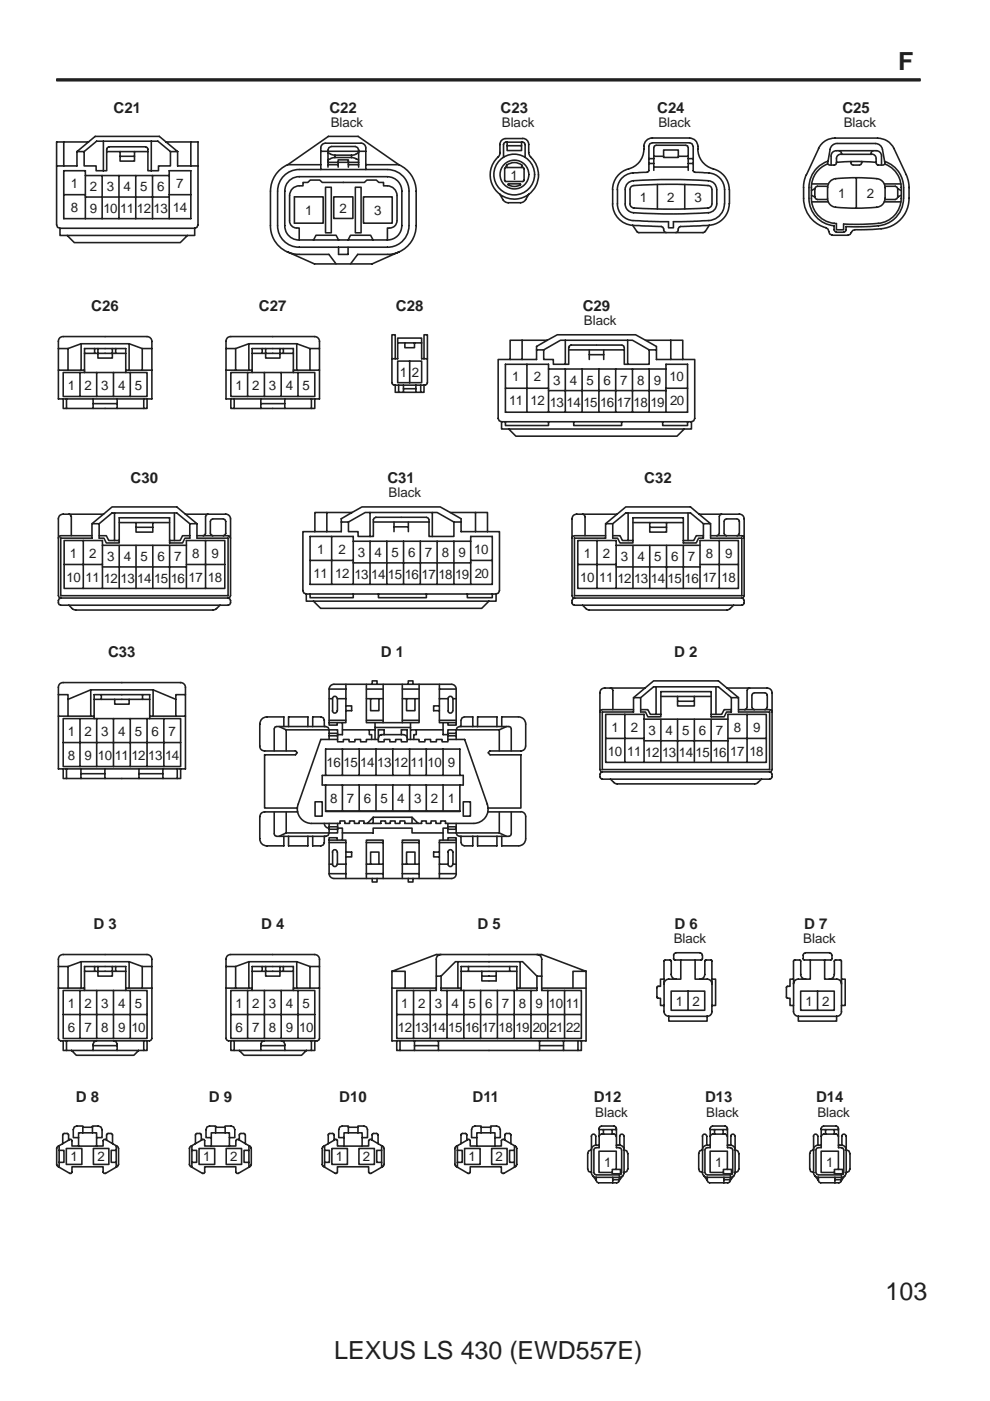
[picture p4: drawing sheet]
<svg xmlns="http://www.w3.org/2000/svg" width="210mm" height="297mm" viewBox="0 0 210 297" stroke-linecap="round" stroke-linejoin="round" font-family="sans-serif">
<g fill="#fff" stroke="#fff" stroke-width=".21">
<path d="M12 0v17.2z" fill-rule="evenodd"/>
<path d="M195.1 0v17.2z" fill-rule="evenodd"/>
<path d="M12 0h183.1z" fill-rule="evenodd"/>
</g>
<path d="M12 16.7h183.1v.5h-183.1z" fill-rule="evenodd" fill="#231f20" stroke="#231f20" stroke-width=".21"/>
<g fill="none" stroke="#231f20" stroke-width=".34">
<path d="M13.5 30.1v5.1M16.3 32.1h1.5v3.1h2.6v1h1.5M16.3 32.1v3.1h-4.3M17.8 32.1l2.7-2.2h13l2.6 2.2M18.1 37.2h17.8M18.8 30.1h-6.8v17.6l.2 .5 .5 .2v1.5h1.5l1.6 1.5h22.4l1.6-1.5h1.5v-1.5M18.8 30.1l1.4-1.2h13.6l3.9 3.2M18.8 30.1l-2.5 2M21.7 37.2v9.2M21.9 36.2h.7v-4.6l.2-.3 .3-.2h7.8l.3 .2 .2 .3v4.6h.7M21.9 29.9v6.3M22.6 32.1h8.8"/>
<path d="M25.2 37.2v9.2M25.5 32.1v2.1h3v-2.1M25.5 33.1h3M28.8 37.2v9.2M32.1 29.9v6.3M32.3 37.2v9.2M35.2 30.1h6.8v17.6l-.2 .5-.5 .2M37.7 32.1h-1.6v3.1h-2.5v1h-1.5M37.7 32.1v3.1h4.3M40.5 30.1v5.1M60.9 35l8.7-6.1h6.3l8.7 6.1M68 34.9h-7a6.2 6.2 0 0 0-3.7 5.6v7.3a6 6 0 0 0 3.6 5.6"/>
<path d="M68 32.1h9.6M69 39.7h1.2v9.7h-1.2zM69.5 35.4v-3.6l.2-.5 .5-.2h5.1l.5 .2 .2 .5v3.6M69.5 32.4l.9 .4 .6 .1M69.5 34.9h2.2M69.5 34.4h6.5M70.1 33.6l-.6 .3M71 33.4l-.9 .2M71 33.4h3.5M71.7 35.4v-1.5h2.2v1.5M73.9 34.9h2.1M74.5 33.4l1.5 .5"/>
<path d="M74.5 32.9h-3.5v.5M74.5 32.9v.5M75.3 39.7h1.3v9.7h-1.3zM76 32.4l-.7 .4-.8 .1M76.6 30.4h-7.6a1.02 1.02 0 0 0-1 1v4.5M76.6 30.3a1.04 1.04 0 0 1 1 1.1v4.5M77.6 34.9h7M84.6 34.9a6.2 6.2 0 0 1 3.6 5.6v7.3M106 32.3l-.2 .7a5.2 5.2 0 0 0 .2 8.2M107 35.8l.2-.3 3.8 .1 .1 2.6-.2 .3h-3.7l-.2-.3M107 35.8v2.4M107.2 29.4a1.24 1.24 0 0 0-1.2 1.2v1.8"/>
<path d="M107.2 30.1l-.3 .2-.2 .3 .1 2.7M107.3 29.4l3.5-.1a1.27 1.27 0 0 1 1.3 1.3v1.8M107.3 30.1h3.5M107.5 30.1v1.8h3.1v-1.8M107.5 30.9h3.1M107.6 35.5l-.3-.2a2.2 2.2 0 0 1 2.8-.6l.6 .3 .1 .3-.3 .2M107.8 39l-.1 .2a2.32 2.32 0 0 0 2.7-.1l-2.6-.1M110.8 30.1l.4 .2 .1 .3M111.3 30.6v2.7M112.1 32.3l.1 .5 .3 .5M112.5 33.3a5.2 5.2 0 0 1-.4 7.9M136.5 31.6a4.5 4.5 0 0 1-3.9 4.5 4.6 4.6 0 0 0-2.7 4.1"/>
<path d="M136.6 31v.6M137.5 36.2v.2l-.3 .1-1.9 .1a3.8 3.8 0 0 0-4.4 3.6M137.5 31l.3-.5 .5-.2h7.9l.5 .2 .3 .5v5.2M137.6 31v5.2M137.6 34.7h1M137.6 33.6h1M138.6 36.1v-4.8l.2-.4 .3-.1h6.3l.4 .1 .1 .4v4.8M138.6 33.1h2.1M138.6 35.4h7.3M139.4 39.1v5.2M140.7 31.8h3.1v1.6h-3.1zM143.8 33.1h2.1"/>
<path d="M145.2 39.1v5.2M145.9 34.7h1.1M145.9 33.6h1.1M146.2 29.3a1.75 1.75 0 0 1 1.8 1.7M146.2 29.3h-7.9a1.78 1.78 0 0 0-1.8 1.7M147 36.2l.3 .3 3 .2M148 31.6a4.5 4.5 0 0 0 3.7 4.3 4.6 4.6 0 0 1 2.9 4.3M148 31v.6M150.3 36.7a3.6 3.6 0 0 1 3.3 3.5M171 37a6.1 6.1 0 0 0-.6 2.8 8.5 8.5 0 0 0 1 5.7 6.5 6.5 0 0 0 3.7 2.8l.5 .3 .3 1 .6 .3h3.3l.4-.2a1.68 1.68 0 0 1 2.2-1h1.4a15.5 15.5 0 0 0 5.3-.8 6.4 6.4 0 0 0 3.6-5.8v-3.1l-.6-2M172.1 39h3.5M172.8 40v1.8"/>
<path d="M172.8 40l-.8 .4M173.6 31.5l-2.6 5.5M175.4 34.8a5.3 5.3 0 0 0-3.4 5 10 10 0 0 0 .3 3.9 5.4 5.4 0 0 0 5 3.7v1.3h1.6v-1.2l4 .1a15.4 15.4 0 0 0 5.2-.8 5.3 5.3 0 0 0 3-4.8v-2.2a5.4 5.4 0 0 0-3.5-5M175.5 39.8v2.2a2 2 0 0 0 2.3 2l3.8 .1 4.3-.2M175.5 39.5h-2.2l-.4 .2-.1 .3M175.5 34.2a5.9 5.9 0 0 0-4 5.6v2.2a5.8 5.8 0 0 0 5.3 5.9v.8l.5 .5h1.6l.4-.1 .1-1.1 3.8 .1a10.5 10.5 0 0 0 5.9-1.3 5.8 5.8 0 0 0 2.5-4.8M176 31.7a1.5 1.5 0 0 1 1.5-1.3h8.1a1.49 1.49 0 0 1 1.5 1.3l.6 3.1-.4 .2h-1.1l-.3-.1-.1-.4M176 31.7l-.5 3.1 .3 .2h1.1l.3-.1 .1-.4M176.2 33.1l.1-.6a1.12 1.12 0 0 1 1.1-.5h8.4a1.12 1.12 0 0 1 1.1 1.1v1.9M176.2 33.1v1.9M177.9 32l.3 .1 .2 .2M178.4 32.3l.1 .4"/>
<path d="M180.4 34.5l.1 .4 .4 .1h1.3l.4-.1 .1-.4M180.4 34.2v.3M181.6 37.7v6.5M182.7 34.2v.3M184.7 32.3v.4M185.2 32l-.3 .1-.2 .2M185.8 34.4l-4.2-.2-4.2 .2M185.8 33.6a.91 .91 0 0 0-1-.9h-6.5a.89 .89 0 0 0-1 .9l.1 .9M185.8 33.6v.9M185.9 37.9l-5-.2a15.8 15.8 0 0 0-4.6 .5 1.86 1.86 0 0 0-.8 1.6M185.9 37.9a1.91 1.91 0 0 1 1.8 1.9v2.2a1.93 1.93 0 0 1-1.8 1.9M186.1 29.3a3.8 3.8 0 0 1 3.4 2.2l2.6 5.5"/>
<path d="M186.1 29.3h-9.1a3.8 3.8 0 0 0-3.5 2.2M187.5 39h3.5M187.6 34.2a5.8 5.8 0 0 1 4 5.6M187.7 39.5h2.1l.4 .2 .1 .3M190.3 40v1.8M190.3 40l.8 .4M191.6 39.8v2.2M12.7 48.4h28.6M13.5 41.3h4.6M14.2 49.9h25.6M18.1 41.8h17.8M18.1 46.4v-10.2h-4.6v10.2h27v-10.2h-4.6v10.2"/>
<path d="M35.9 41.3h4.6M58.9 40.5v7.3a4.5 4.5 0 0 0 4.5 4.6h18.7a4.5 4.5 0 0 0 4.6-4.6v-7.3a4.6 4.6 0 0 0-4.5-4.6h-18.8a4.5 4.5 0 0 0-4.5 4.6M61.4 41.4v5.4a1.61 1.61 0 0 0 2 1.5v2.6M61.4 41.5a2.21 2.21 0 0 1 2.8-2.1v-.7h1.1l.5-.5h2l.5 .5h9l.5-.5h2l.5 .5h1v.7a2.28 2.28 0 0 1 2.9 2v5.4a1.64 1.64 0 0 1-2.1 1.5v2.6M62.4 41.7h6.1v5.6h-6.1zM63.4 50.9h18.7M63.4 53.9h6.3l1.6 2.1M66.5 50.9l.5-1h4.3l.5 1M70.8 41.7h4v4.6h-4zM71.8 52.4v1.5h2v-1.5M73.8 50.9l.5-1h4.3l.5 1M77.1 41.7h6.1v5.6h-6.1z"/>
<path d="M84.6 53.4l-.9 .3-1.3 .2h-6.6l-1.5 2.1M85.2 47.8a3 3 0 0 1-3.1 3.1M85.2 47.8v-7.3a3.1 3.1 0 0 0-3.1-3h-18.7a3 3 0 0 0-3 3v7.3a3 3 0 0 0 3.1 3.1M88.2 47.8a6.1 6.1 0 0 1-3.6 5.6l-5.7 2.6h-12.2l-5.8-2.6 1.3 .4 1.2 .1M112.1 41.2a5.2 5.2 0 0 1-6.1 0 2.34 2.34 0 0 0 1.4 1.7l3.1 .1 .6-.3 .4-.4M112.1 41.2l-.7 1.1M129.9 43.2a4.6 4.6 0 0 0 4.2 4.6M129.9 40.2v3M130.9 43.2a3.7 3.7 0 0 0 4.4 3.6l6.4 .2v1.3h1.1v-1.3l5.6-.1a5.6 5.6 0 0 0 4.3-1.4l.6-.9 .3-1.4M130.9 40.2v3M132.5 40.2a1.88 1.88 0 0 1 1.8-1.9l6.6-.2 8 .1a3.1 3.1 0 0 1 2.5 .7l.5 .9 .1 3.4M132.5 43.2a1.88 1.88 0 0 0 1.8 1.9 118.6 118.6 0 0 0 15.9 0"/>
<path d="M132.6 40.2v3M133.6 43.2l.2 .6a1.53 1.53 0 0 0 1.5 .3 127.1 127.1 0 0 0 14.8 0M133.6 43.2v-3l.2-.6a1.72 1.72 0 0 1 1.5-.3 100.1 100.1 0 0 1 15.2 .1l.4 .6 .1 3.2M134.1 47.8l6.1 .2a1.26 1.26 0 0 1 .7 1.1l.3 .2M134.1 47.8l.9 1.3M135 49.1l.4 .2h13.7M149.5 49.1l-.4 .2M150.4 47.8l-6.1 .2a1.22 1.22 0 0 0-.6 1.1l-.4 .2M150.4 47.8l-.9 1.3M150.9 43.2l-.2 .6-.6 .3M152 43.2a1.88 1.88 0 0 1-1.8 1.9M153.6 40.2v3"/>
<path d="M154.6 43.2a4.6 4.6 0 0 1-4.2 4.6M154.7 40.2v3M172 41.4l.8 .4M172.1 42.8h3.5M172.8 41.8l.1 .3 .4 .2h2.2M187.5 42.8h3.5M190.3 41.8l-.1 .3-.4 .2h-2.1M191.1 41.4l-.8 .4M12.4 73.9h2v4.6M12.4 78.5h5.5M13.4 79h17.8v5.1h-17.8zM17 79v5.1"/>
<path d="M17.2 72.9v5.6M17.2 72.9h10.2M17.2 72.9l-2.8 1M17.9 79v-5.1h8.8v5.1M17.9 74.9h8.8M20.1 73.9v1M20.5 79v5.1M20.8 73.9v2h3v-2M24.1 79v5.1M24.5 73.9v1M26.7 78.5h5.5M27.4 72.9v5.6"/>
<path d="M27.4 72.9l2.8 1M27.6 79v5.1M32.2 73.9h-2v4.6M47.9 73.9h2.1v4.6M47.9 78.5h5.6M48.9 79h17.8v5.1h-17.8zM52.5 79v5.1M52.8 72.9h10.1M52.8 72.9v5.6M52.8 72.9l-2.8 1M53.5 79v-5.1h8.7v5.1M53.5 74.9h8.7"/>
<path d="M55.6 73.9v1M56.1 79v5.1M56.3 73.9v2h3.1v-2M59.6 79v5.1M60.1 73.9v1M62.2 78.5h5.5M62.9 72.9v5.6M62.9 72.9l2.8 1M63.2 79v5.1M67.7 73.9h-2v4.6M83.1 76.1h.7M84.3 76.6h5.1v4.5h-5.1z"/>
<path d="M84.3 72.7h5.1M85.8 72.7v1h2.1v-1M86.9 76.6v4.5M89.9 76.1h.7M108.2 72.1h7.8l2.2-1.1h16.6l2.1 1.1h7.9v4.1h2.5v12.5l-.2 .5-.5 .2v1.6h-1.5l-1.6 1.5h-34.1l-1.5-1.5h-1.6v-1.6l-.5-.2-.2-.5v-12.5h2.6zM108.2 76.2h2.5M110.7 72.1v4.1h3.1v-2.7l2.2-1.4M111.7 77.2v10.2M113.8 74.2h1.5v2h2v1h2.6M115.3 74.2l3.5-2.1h15.3l3.5 2.1M116.3 78.2h24.9M119.9 77.2h.7v-3.5l.1-.4 .4-.1h10.8l.3 .1 .2 .4v3.5h.7"/>
<path d="M119.9 72.1v5.1M119.9 78.2v9.2M120.6 74.2h11.8M123.4 78.2v9.2M124.9 75.2h3.1M124.9 74.2v2M127 78.2v9.2M128 74.2v2M130.5 78.2v9.2M133.1 72.1v5.1M134.1 78.2v9.2M136.9 72.1l2.3 1.4v2.7h3v-4.1"/>
<path d="M137.6 78.2v9.2M139.2 74.2h-1.6v3h-4.5M142.2 76.2h2.6M13.4 84.6h18.8v-12.2a1.02 1.02 0 0 0-1-1h-17.8l-.5 .1-.4 .4-.1 .5v12.2h1v2h17.8v-2M14.1 84.6v2M19.7 85.6h5.1M19.7 84.6v2M24.8 84.6v2M30.5 84.6v2M48.9 84.6h18.8v-12.2a1.02 1.02 0 0 0-1-1h-17.8l-.5 .1-.4 .4-.1 .5v12.2h1v2h17.8v-2M49.7 84.6v2M55.3 85.6h5.1"/>
<path d="M55.3 84.6v2M60.4 84.6v2M66 84.6v2M83.8 81.7v1.5h6.1v-1.5l.6-.2 .1-.4v-10.1h-.7v5.1h-.5v-4.4h-5.1v4.4h-.5v-5.1h-.7v10.1l.1 .4 .4 .2h6.3M84.5 81.7v1.5M85.5 81.7v1.5M85.5 82.4h2.7M88.2 81.7v1.5M89.2 81.7v1.5M106.3 89.4h40.3M107.2 89.4v.8h9.1v-.8M107.2 82.3h9.1"/>
<path d="M107.9 91h37.2M116.3 82.8h24.9M116.3 87.4v-10.2h-9.1v10.2h38.6v-10.2h-4.6v10.2M121.6 89.4v.8h10.2v-.8M140.5 89.4v.8h5.3v-.8M141.2 82.3h4.6M12.9 114.1h6.6v-3.1h1.5v3.1h1l.5 1h2.8v-5.3h10.7v5.3h2.7l.5-1h1v-3.1h1.6v3.1h6.6v12.2h-35.5zM13.6 119.7h8.1M14.6 109l.4 .2 .1 .3v4.1M17.7 114.6v10.2M19.5 113.6h-6.6l-.4 .1-.1 .4M21 113.6h1.5l.6 1h2.2"/>
<path d="M21 111l2.8-2.2h13.7l2.7 2.2M21.7 115.6h17.8M21.9 109h-8.5l-.5 .1-.4 .4-.1 .5v16.3l.1 .3 .4 .2M21.9 109l1.9-1.5h13.7l1.8 1.5M21.9 109l-2.4 2M24.3 108.8v5.8M25.3 115.6v9.2M25.3 110.8h10.7M28.8 110.8v2h3.6v-2M28.8 111.8h3.6M28.8 115.6v9.2M32.4 115.6v9.2"/>
<path d="M36 115.6v9.2M37 108.8v5.8M39.3 109h8.6M39.3 109l2.5 2M39.5 119.7h8.2M40.2 113.6h-1.5l-.5 1h-2.2M41.8 113.6h6.6l.3 .1 .2 .4M43.6 114.6v10.2M44.1 109l-.4 .2-.1 .3v3.6l-.2 .3-.3 .2M45.1 113.6l-.3-.2-.2-.3v-2.6l.2-.3 .3-.2h2.2l.4 .2 .2 .3v2.6l-.2 .3-.4 .2M47.8 109h.1a1.02 1.02 0 0 1 1 1v16.3l-.2 .3-.3 .2M65.7 118.8h9.2"/>
<path d="M66.8 108.7h7.8l2.1-1.2h16.6l2.2 1.2h7.9v4h2.5v12.5l-.2 .5-.5 .2v1.6h-1.5l-1.6 1.5h-34.1l-1.5-1.5h-1.6v-1.6l-.5-.2-.2-.5v-12.5h2.6zM66.8 112.7h2.5M69.3 108.7v4h3.1v-2.7l2.2-1.3M70.3 113.7v10.2M72.4 110.7h1.5v2h2v1h2.6M73.9 110.7l3.5-2h15.3l3.5 2M74.9 114.8h24.9M74.9 119.3h24.9M78.5 113.7h.7v-3.5l.1-.3 .4-.2h10.7l.4 .2 .2 .3v3.5h.7M78.5 108.7v5M78.5 114.8v9.1M79.2 110.7h11.8"/>
<path d="M82 114.8v9.1M83.5 111.7h3.1M83.5 110.7v2M85.6 114.8v9.1M86.6 110.7v2M89.1 114.8v9.1M91.7 108.7v5M92.7 114.8v9.1M95.5 108.7l2.3 1.3v2.7h3v-4M96.2 114.8v9.1M97.8 110.7h-1.6v3h-4.5M99.8 118.8h4.6"/>
<path d="M100.8 112.7h2.6M121.8 114.1h6.6v-3.1h1.5v3.1h1l.6 1h2.7v-5.3h10.7v5.3h2.7l.5-1h1v-3.1h1.6v3.1h6.6v12.2h-35.5zM122.5 119.7h8.1M123.5 109l.4 .2 .1 .3v4.1M126.6 114.6v10.2M128.4 113.6h-6.6l-.4 .1-.1 .4M129.9 113.6h1.6l.5 1h2.2M129.9 111l2.8-2.2h13.7l2.7 2.2M130.6 115.6h17.8M130.8 109h-8.5l-.5 .1-.4 .4-.1 .5v16.3l.1 .3 .4 .2M130.8 109l1.9-1.5h13.7l1.8 1.5M130.8 109l-2.4 2"/>
<path d="M133.2 108.8v5.8M134.2 110.8h10.7M134.2 115.6v9.2M137.8 110.8v2h3.5v-2M137.8 111.8h3.5M137.8 115.6v9.2M141.3 115.6v9.2M144.9 115.6v9.2M145.9 108.8v5.8M148.2 109h8.6M148.2 109l2.5 2M148.4 119.7h8.2"/>
<path d="M149.1 113.6h-1.5l-.5 1h-2.2M150.7 113.6h6.6l.3 .1 .2 .4M152.5 114.6v10.2M153 109l-.4 .2-.1 .3v3.6l-.2 .3-.3 .2M154 113.6l-.3-.2-.2-.3v-2.6l.2-.3 .3-.2h2.3l.3 .2 .2 .3v2.6l-.2 .3-.3 .2M156.7 109h.1a1.02 1.02 0 0 1 1 1v16.3l-.2 .3-.3 .2M12.9 126.8a.89 .89 0 0 0-.4 1.4l.4 .1h35.5l.3-.1a.87 .87 0 0 0-.3-1.4M12.9 126.8h35.5M14.6 128.3l.7 .7 .7 .3h29.2l.7-.3 .7-.7M21.7 124.8v-10.2h-8.1v10.2h34.1v-10.2h-8.2v10.2M21.7 120.2h17.8M64.9 125.9h40.3"/>
<path d="M65.7 125.9v.8h9.2v-.8M66.5 127.5h37.2M74.9 123.9v-10.2h-9.2v10.2h38.7v-10.2h-4.6v10.2M80.2 125.9v.8h10.2v-.8M99.1 125.9v.8h5.3v-.8M121.8 126.8a.87 .87 0 0 0-.4 1.4l.4 .1h35.5l.3-.1a.87 .87 0 0 0-.3-1.4M121.8 126.8h35.5M123.5 128.3l.7 .7 .7 .3h29.2l.7-.3 .7-.7M130.6 124.8v-10.2h-8.1v10.2h34.1v-10.2h-8.2v10.2M130.6 120.2h17.8M12.4 147.3h2v4.5M12.4 151.8h7.6"/>
<path d="M13.4 152.4h24.9v10.1h-24.9zM13.4 157.4h24.9M17 152.4v10.1M19.2 146.3v5.5M19.2 146.3l-4.8 2M19.2 146.3h13.3M20 152.4v-5.1h11.7v5.1M20 148.3h11.7M20.5 152.4v10.1M21.5 147.3v1M24.1 152.4v10.1M24.3 148.3v1h3.1v-1"/>
<path d="M27.6 152.4v10.1M30.2 147.3v1M31.2 152.4v10.1M31.7 151.8h7.6M32.5 146.3v5.5M32.5 146.3l4.8 2M34.7 152.4v10.1M38.3 144.7a1.02 1.02 0 0 1 1 1v17.3h-25.9M38.3 144.7h-24.9l-.5 .1-.4 .4-.1 .5v17.3h1v2.1h24.9v-2.1M39.3 147.3h-2v4.5M55.1 153.5v4.9l.3 .5 .7 .3M55.1 153.5a1.5 1.5 0 0 1 1.5-1.5h3.6v2"/>
<path d="M56.1 159.2h6.6M59.2 154l1.5 .7h9.1M60.7 154.7v4.5M61.2 154v-2h4.1v2M62.6 159.2l.4 .4-.4 .4h-6.5v11.3h6.9M66.3 154v-2h1.7l.6 .2 .2 .5v1.3M69.8 154.7l-.2-.5-.5-.2h-10.5l-.3 .2-.2 .3v4.7M69.8 153.2v.5h1.7v-.5M69.8 154.7h1.8v1.1M69.8 154.7v2.1M69.8 156h1.8M69.8 155.5h1.8"/>
<path d="M69.8 153.2h1.7M69.8 148.1h.7M69.8 152.7h3.5M70.5 148.1a.51 .51 0 0 1 .5-.5 .51 .51 0 0 1 .5 .5h1.8M70.5 148.1v2.6a.51 .51 0 0 0 .5 .5 .51 .51 0 0 0 .5-.5M71.5 153.2h1.1v2.6h-1M71.5 148.1v2.6M71.6 155.8v1M72.6 158.8v5.6M72.6 154.7h6.9M73.3 145.1v8.1h-.7M73.3 149.7h1.3v1h-1.3"/>
<path d="M73.3 146.1h-3.5v7.1M76.2 158.8v5.6M77.7 145.1v8.1h3.5v-8.1M77.7 146.1h3.5M77.7 148.1h3.5M77.7 152.7h3.5M78.3 154.7v1.1h.5v1M78.6 148.1v2.6h1.7v-2.6M78.9 145.1v-.7h1v.7M79.5 156.8v-2.6h7.5v2.6M79.5 153.2v1M79.7 158.8v5.6"/>
<path d="M80.9 155.8h-.2M80.9 155.8h4.7l.5 .2 .2 .5M80.9 155.8l-.5 .2-.2 .5M81.2 153.2h4.1M81.4 155.8v-1.1h-1.2v2.1M83.3 158.8v5.6M85.1 155.8v-1.1h1.2v2.1M85.3 145.1v8.1h3.6v-8.1M85.3 146.1h3.6M85.3 148.1h3.6M85.3 152.7h3.6M86.2 148.1v2.6h1.8v-2.6"/>
<path d="M86.6 145.1v-.7h1v.7M86.8 158.8v5.6M87 154.7h6.9M87 153.2v1M88.3 154.7v1.1h-.6v1M90.4 158.8v5.6M93.2 148.1h1.8a.51 .51 0 0 1 .5-.5 .51 .51 0 0 1 .5 .5h.7M93.2 145.1v8.1h.7M93.2 149.7h-1.3v1h1.3M93.2 146.1h3.5M93.2 152.7h3.5M93.9 158.8v5.6"/>
<path d="M95 155.8v1M95 156h1.7M95 155.5h1.7M95 153.2v.5h1.7v-.5M95 153.2h-1.1v2.6h1.1M95 150.7a.51 .51 0 0 0 .5 .5 .51 .51 0 0 0 .5-.5M95 153.2h1.7M95 148.1v2.6M95.7 145.1h-24.9a1.04 1.04 0 0 0-1 1M95.7 145.1a.99 .99 0 0 1 1 1M96 148.1v2.6M96.7 154.7l.2-.5 .5-.2h10.5l.4 .2 .1 .3v4.7"/>
<path d="M96.7 154.7h-1.7v1.1M96.7 146.1v7.1M96.7 154.7v2.1M97.7 154v-1.3l.3-.5 .4-.2h1.8v2M101.3 154v-2h4.1v2M103.9 159.2l-.4 .4 .4 .4h6.5v11.3h-6.9M103.9 159.2h6.5M105.9 154.7v4.5M106.4 154v-2h3.5a1.52 1.52 0 0 1 1.6 1.5v4.7M107.4 154l-1.5 .7h-9.2M111.4 158.2a.97 .97 0 0 1-1 1M127.7 151h6.6v-3.1h1.5v3.1h1.1l.5 1h2.7v-5.4h10.7v5.4h2.7l.5-1h1.1v-3.1h1.5v3.1h6.6v12.2h-35.5z"/>
<path d="M128.4 156.6h8.2M129.4 145.9l.4 .1 .1 .4v4.1M132.5 151.5v10.1M134.3 150.5h-6.6l-.3 .1-.2 .4M135.8 150.5h1.6l.5 1h2.2M135.8 147.9l2.8-2.3h13.7l2.8 2.3M136.6 157.1h17.7M136.6 152.5h17.7M136.8 145.9h-8.6l-.5 .1-.4 .4-.1 .5v16.3l.2 .3 .3 .2M136.8 145.9l1.8-1.5h13.7l4.3 3.5M136.8 145.9l-2.5 2M139.1 145.6v5.9"/>
<path d="M140.1 152.5v9.1M140.1 147.7h10.7M143.7 147.7v2h3.5v-2M143.7 148.7h3.5M143.7 152.5v9.1M147.2 152.5v9.1M150.8 152.5v9.1M151.8 145.6v5.9M154.1 145.9h8.6a1.02 1.02 0 0 1 1 1v16.3l-.2 .3-.3 .2M154.3 156.6h8.2M155.1 150.5h-1.6l-.5 1h-2.2M156.6 150.5h6.6l.3 .1 .2 .4"/>
<path d="M158.4 151.5v10.1M158.9 145.9l-.3 .1-.2 .4v3.5l-.1 .4-.4 .2M159.9 150.5l-.3-.2-.2-.4v-2.5l.2-.4 .3-.1h2.3l.3 .1 .2 .4v2.5l-.2 .4-.3 .2M14.1 163v2.1M17.2 163v2.1M17.2 164h5M22.2 163v2.1M29.5 163v2.1M29.5 164h5M34.5 163v2.1M37.6 163v2.1M55.1 173.1v4.7a1.5 1.5 0 0 0 1.5 1.5h3.6v-2"/>
<path d="M58.1 172.1v4.7l.2 .4 .3 .1h10.5l.5-.2 .2-.5M60.7 172.1v4.5M61.2 177.3v2h4.1v-2M63 171.3l.1 .8M63.1 172.1h-7l-.7 .3-.3 .7M63.2 170.5l-.2 .8M63.2 170.5l4.8-13.7h3.6v.5h1.2v-.5h1.2v.5h1.2v-.5h1.3v.5h1.2v-.5h2.5v.5h1.2v-.5h1.3v.5h1.2v-.5h1.2v.5h1.2v-.5h2.6v.5h1.2v-.5h1.2v.5h1.2v-.5h1.2v.5h1.3v-.5h3.5l4.8 13.7 .2 .8M66.3 177.3v2h1.7l.6-.2 .2-.5v-1.3M66.8 170h1.5v3h-1.5zM68.3 164.4h29.9v2h-29.9zM68.8 174.6a1.04 1.04 0 0 0 1 1M69 164.4v-5.6h28.5v5.6"/>
<path d="M69 166.4v5.6h28.5v-5.6M69.8 178.1v-.5h1.7v.5M69.8 176.6h-9.1l-1.5 .7M69.8 174.6v2M69.8 178.1v7.1M69.8 175.3h1.8M69.8 175.8h1.8M69.8 178.1h1.7M69.8 178.6h3.5M71.6 175.6h1v1M71.6 175.8v.8h-1.8M71.6 174.6v1.2"/>
<path d="M72.6 176.6v1.5h-1.1M72.6 176.6h6.5v-1h8.3v1h6.5M72.6 178.1h.7v8.2M72.6 166.4v5.6M76.2 166.4v5.6M77.7 178.6h3.5M77.9 174.6l1.2-1.3h8.3l1.3 1.3M79.1 173.3v1.3M79.7 166.4v5.6M83.3 166.4v5.6M85.3 178.6h3.6M86.8 166.4v5.6"/>
<path d="M87.4 173.3v1.3M90.4 166.4v5.6M93.2 178.6h3.5M93.9 176.6v1.5h1.1M93.9 178.1h-.7v8.2M93.9 166.4v5.6M95 175.8v.8h1.7M95 175.6h-1.1v1M95 174.6v1.2M95 175.3h1.7M95 175.8h1.7M95 178.1v-.5h1.7v.5"/>
<path d="M95 178.1h1.7M96.7 176.6h9.2l1.5 .7M96.7 174.6v2M96.7 178.1v7.1M97.7 177.3v1.3l.3 .5 .4 .2h1.8v-2M98.2 170h1.5v3h-1.5zM101.3 177.3v2h4.1v-2M103.4 172.1a3.1 3.1 0 0 1-2.9 2.5h-6v-.5h-1.1v.5h-1v-.5h-1v.5h-1v-.5h-1v.5h-3.6v-.5h-1v.5h-1v-.5h-1v.5h-1.1v-.5h-1v.5h-3.5v-.5h-1v.5h-1.1v-.5h-1v.5h-1v-.5h-1v.5h-6a3 3 0 0 1-3-2.5M103.5 171.3l-.1 .8h7M105.9 172.1v4.5M108.4 172.1v4.7l-.1 .4-.4 .1h-10.5l-.5-.2-.2-.5M110.4 172.1a1.02 1.02 0 0 1 1.1 1v4.7a1.52 1.52 0 0 1-1.6 1.5h-3.5v-2"/>
<path d="M127.7 163.7a.87 .87 0 0 0-.3 1.3l.3 .2h35.5a.87 .87 0 0 0 .3-1.4l-.3-.1M127.7 163.7h35.5M129.4 165.2l1.1 .9 .4 .1h29.1l.4-.1 1.1-.9M136.6 161.6v-10.1h-8.2v10.1h34.1v-10.1h-8.2v10.1M69.8 185.2a1.04 1.04 0 0 0 1 1.1h24.9l.7-.3 .3-.8M69.8 185.2h3.5M69.8 183.2h.7M70.5 183.2a.51 .51 0 0 0 .5 .5 .51 .51 0 0 0 .5-.5h1.8M71.5 180.7a.51 .51 0 0 0-.5-.5 .51 .51 0 0 0-.5 .5v2.5M71.5 180.7v2.5M73.3 180.7h1.3v1h-1.3M77.7 186.3v-8.2h3.5v8.2"/>
<path d="M77.7 185.2h3.5M77.7 183.2h3.5M78.6 183.2v-2.5h1.7v2.5M78.9 186.3v.7h1v-.7M85.3 186.3v-8.2h3.6v8.2M85.3 185.2h3.6M85.3 183.2h3.6M86.2 183.2v-2.5h1.8v2.5M86.6 186.3v.7h1v-.7M93.2 183.2h1.8a.51 .51 0 0 0 .5 .5 .51 .51 0 0 0 .5-.5h.7M93.2 180.7h-1.3v1h1.3M93.2 185.2h3.5"/>
<path d="M95 180.7a.51 .51 0 0 1 .5-.5 .51 .51 0 0 1 .5 .5M95 180.7v2.5M96 180.7v2.5M12.4 204.9h2v4.6M12.4 209.5h5.5M12.7 202.7l.7-.3h17.8a1.02 1.02 0 0 1 1 1v16.8l-.2 .3-.3 .2h-18.8l-.4-.2-.1-.3v-16.8zM13.4 210h17.8v10.2h-17.8zM13.4 215.1h17.8M17 210v10.2M17.2 203.9v5.6M17.2 203.9h10.2M17.2 203.9l-2.8 1"/>
<path d="M17.9 210v-5.1h8.8v5.1M17.9 205.9h8.8M20.1 204.9v1M20.5 210v10.2M20.8 204.9v2.1h3v-2.1M24.1 210v10.2M24.5 204.9v1M26.7 209.5h5.5M27.4 203.9v5.6M27.4 203.9l2.8 1M27.6 210v10.2M32.2 204.9h-2v4.6"/>
<path d="M47.9 204.9h2.1v4.6M47.9 209.5h5.6M48.2 202.7l.7-.3h17.8a1.02 1.02 0 0 1 1 1v16.8l-.1 .3-.4 .2h-18.8l-.3-.2-.2-.3v-16.8zM48.9 210h17.8v10.2h-17.8zM48.9 215.1h17.8M52.5 210v10.2M52.8 203.9v5.6M52.8 203.9h10.1M52.8 203.9l-2.8 1M53.5 210v-5.1h8.7v5.1M53.5 205.9h8.7M55.6 204.9v1"/>
<path d="M56.1 210v10.2M56.3 204.9v2.1h3.1v-2.1M59.6 210v10.2M60.1 204.9v1M62.2 209.5h5.5M62.9 203.9v5.6M62.9 203.9l2.8 1M63.2 210v10.2M67.7 204.9h-2v4.6M83.1 205.9h2.8v3.6M83.1 205.9l9.4-3.5h22.4l9.4 3.5M83.1 205.9v14.8h41.2v-14.8"/>
<path d="M83.1 209.5h9.4M84.1 210h8.4v-3h1v3h20.3v-3h1.1v3h8.4v10.2h-39.2zM84.1 215.1h39.2M87.7 210v10.2M91.2 210v10.2M93.5 202.4a1.02 1.02 0 0 0-1 1v3.6M93.5 207l3.1-3.1h14.2l3 3.1M93.5 209.5h4.3M94.8 210v10.2M97.1 203.9v5.6M97.8 210v-5.1h11.8v5.1M97.8 205.9h11.8"/>
<path d="M98.3 210v10.2M99.3 204.9v1M101.9 210v10.2M102.2 205.9v2.1h3v-2.1M102.2 207h3M105.5 210v10.2M108.1 204.9v1M109 210v10.2M109.6 209.5h4.2M110.3 203.9v5.6M112.6 210v10.2M113.8 202.4l.5 .1 .5 .6 .1 3.9"/>
<path d="M114.9 209.5h9.4M116.1 210v10.2M119.7 210v10.2M124.3 205.9h-2.8v3.6M140.8 207.6v5.6M141.8 207.6l-.4 .1a1.02 1.02 0 0 0-.6 .9M141.8 207.6h1.5M141.8 215.5h8.2M142.3 210.1h7.1v4.1h-7.1zM142.8 202.5l.2-.3 .3-.2h5.1l.4 .2 .1 .3M142.8 203.3l.3 .2h1.2v4.1h-1M142.8 202.5v.8"/>
<path d="M144.4 203.5h3M145.9 210.1v4.1M148.9 203.3l-.2 .2h-1.3v4.1h2.6a.97 .97 0 0 1 .9 1M148.9 202.5v.8M149.4 206.6l-.3 .7-.7 .3M149.4 206.6l.1-3h1.4v4h.8v5.6h-.8l.1 1.3a1.02 1.02 0 0 1-1.1 1v1h-8.1v-1a1.04 1.04 0 0 1-1-1v-1.3h-.8v-1.5l-.7-.1v-2.2v-.2l.7-.1v-1.5h.8l.1-4h1.3l.1 3a1 1 0 0 0 1 1M151 207.6v5.6M168.3 207.6v5.6M169.3 207.6l-.4 .1a1.02 1.02 0 0 0-.7 .9M169.3 207.6h1.5M169.3 215.5h8.1M169.8 210.1h7.1v4.1h-7.1z"/>
<path d="M170.3 202.5l.1-.3 .4-.2h5.1l.3 .2 .2 .3M170.3 203.3l.2 .2h1.3v4.1h-1M170.3 202.5v.8M171.8 203.5h3.1M173.3 210.1v4.1M176.4 203.3l-.3 .2h-1.3v4.1h2.6a.97 .97 0 0 1 1 1M176.4 202.5v.8M176.9 206.6l-.3 .7-.7 .3M176.9 206.6l.1-3h1.4v4h.8v5.6h-.8v1.3a1.02 1.02 0 0 1-1 1v1h-8.1v-1a1.04 1.04 0 0 1-1.1-1v-1.3h-.7v-1.5l-.7-.1-.1-2.2 .1-.2 .7-.1v-1.5h.7l.1-4h1.4l.1 3a1 1 0 0 0 1 1M178.4 207.6v5.6M13.4 220.7v2h1.8M14.1 220.7v2"/>
<path d="M15.2 222.7l1 1h12.2l1-1M15.2 222.7h14.2M17.6 239v1.2M19.6 239v1.2M19.7 221.7h5.1M20.5 220.7l-.5 .2-.3 .5v1.3M24.1 220.7l.5 .2 .2 .5v1.3M30.5 220.7v2M31.2 220.7v2h-1.8M45.7 239v1.2M47.7 239v1.2M48.9 220.7v2h1.8"/>
<path d="M49.7 220.7v2M50.7 222.7l1 1h12.2l1.1-1M50.7 222.7h14.3M55.3 221.7h5.1M56 220.7l-.5 .2-.2 .5v1.3M59.7 220.7l.5 .2 .2 .5v1.3M66 220.7v2M66.7 220.7v2h-1.7M73.9 239v1.2M75.9 239v1.2M84.1 220.7v2h39.2v-2M84.8 220.7v2"/>
<path d="M87.9 221.7h5.1M87.9 220.7v2M93 220.7v2M102 239v1.2M104 239v1.2M114.4 221.7h5.1M114.4 220.7v2M119.5 220.7v2M122.5 220.7v2M127 239.2l.2-.3 .3-.2h2.7l.3 .2 .2 .3M127 239.2v4.1l-.9 .2-.2 .3M127 239.5h3.7"/>
<path d="M127.9 239.5v1M129.8 239.5v1M130.7 239.2v4.1l1 .2 .1 .3M150.6 239.2l.1-.3 .4-.2h2.6l.4 .2 .1 .3M150.6 239.2v4.1h-.7l-.3 .2-.2 .3M150.6 239.5h3.6M151.5 239.5v1M153.3 239.5v1M154.2 239.2v4.1l1 .2 .1 .3 .1 4.8-.2 .4-.4 .1h-4.8l-.4-.1-.2-.4M174.1 239.5h3.7M174.6 238.7l-.3 .2-.2 .3v4.1h-.6M174.6 238.7h2.7"/>
<path d="M175 239.5v1M176.9 239.5v1M177.3 238.7l.3 .2 .2 .3v4.1h.6M12 243.5l.3-.4 1-.6v-1.9l.3-.3 .9 .1v1.3l.6-.1 .2 .2v1.2h1.4v-1.8h-1.2v-1.7l.2-.6 .6-.2h1.3v.3h2v-.3h1.2l.6 .2 .2 .6v1.7h-1.1v1.8h1.4v-1.2l.1-.2 .6 .1 .1-1.3 .9-.1 .3 .3v1.9l1 .6 .2 .4v3.6l-2.8 1.7M12 246.9l.3 .4 2.5 1.5M12 243.5v3.4M12.5 243.9h1.1v2.5h-1.1M12.5 242.9v4.6M14.1 243.5h3.3v3.4h-3.3zM14.6 241.7l-1.3 .8M14.8 248.8h.3l.2-.3v-1.1h6.6v1.1l.1 .3h.3M16.7 241.2v-1h3.8v1"/>
<path d="M16.7 243h3.8M19.8 243.5h3.3v3.4h-3.3zM22.6 241.7l1.3 .8M24.6 243.9h-1v2.5h1M24.6 242.9v4.6M40.1 246.9l.3 .4 2.6 1.5M40.2 243.5v3.4M40.7 243.9h1v2.5h-1M40.7 242.9v4.6M42.2 243.5h3.3v3.4h-3.3zM42.7 241.7l-1.3 .8M43 248.8h.3l.1-.3v-1.1h6.6v1.1l.2 .3h.3"/>
<path d="M44.8 241.2v-1h3.8v1M44.8 243h3.8M48 243.5h3.2v3.4h-3.2zM50.8 241.7l1.2 .8M51.1 240.3l-.4 .3v1.1l-.5-.1-.2 .2v1.2h-1.4v-1.8h1.2v-1.7l-.2-.6-.6-.2h-1.3v.3h-2v-.3h-1.3l-.5 .2-.2 .6v1.7h1.1v1.8h-1.4l-.1-1.4-.6 .1-.1-1.3-.9-.1-.3 .3v1.9l-1 .6-.3 .4M51.1 240.3l.8 .1 .1 2.1 1.2 .7 .1 3.7-.3 .4-2.5 1.5M52.8 243.9h-1.1v2.5h1.1M52.8 242.9v4.6M68.8 243.9h1v2.5h-1M68.8 242.9v4.6M70.4 243.5h3.3v3.4h-3.3zM70.9 241.7l-1.3 .8"/>
<path d="M71.1 248.8h.3l.1-.3v-1.1h6.7v1.1l.1 .3h.3M72.9 241.2v-1h3.9v1M73 243h3.8M76.1 243.5h3.3v3.4h-3.3zM78.9 241.7l1.3 .8M79.2 240.3l-.2 .1-.1 .2v1.1l-.6-.1-.1 .2v1.2h-1.4v-1.8h1.1v-1.7l-.2-.6-.6-.2h-1.2v.3h-2v-.3h-1.3l-.6 .2-.2 .6v1.7h1.1v1.8h-1.4v-1.2l-.1-.2-.6 .1v-1.3h-1.1l-.1 2.1-1 .6-.3 .4v3.4l.3 .4 2.5 1.5M79.2 240.3l.9 .1 .1 2.1 1.2 .7v3.7l-.2 .4-2.6 1.5M80.9 243.9h-1v2.5h1M80.9 242.9v4.6M96.4 246.9l.3 .4 2.6 1.5M96.5 243.5v3.4M97 243.9h1v2.5h-1"/>
<path d="M97 242.9v4.6M98.5 243.5h3.3v3.4h-3.3zM99 241.7l-1.3 .8M99.3 248.8h.3l.1-.3v-1.1h6.6v1.1l.2 .3h.3M101.1 241.2v-1h3.8v1M101.1 243h3.8M104.2 243.5h3.3v3.4h-3.3zM107.1 241.7l1.2 .8M107.3 240.3l-.3 .3v1.1l-.5-.1-.2 .2v1.2h-1.4v-1.8h1.2v-1.7l-.3-.6-.5-.2h-1.3v.3h-2v-.3h-1.3l-.5 .2-.2 .6v1.7h1.1v1.8h-1.4v-1.2l-.1-.2-.6 .1-.1-1.3-.9-.1-.3 .3v1.9l-1 .6-.3 .4M107.4 240.3l.8 .1 .1 2.1 1.2 .7 .1 3.7-.3 .4-2.5 1.5M109 243.9h-1v2.5h1M109.1 242.9v4.6"/>
<path d="M125.4 243.8l-.6 .2-.2 .6v3.2l.2 .6 .6 .2M125.4 243.8h.1M125.4 248.6l.3 .7M125.7 249.3l.7 .3M125.7 249.3l.7 1M125.9 248.6l.2 .4 .3 .1h4.9l.4-.1 .1-.4M125.9 243.8v4.8M126.3 242.8l-.7 .4-.2 .6M126.3 242.8h.7M126.3 242.8v-1.9a.46 .46 0 0 0-.4-.4 .46 .46 0 0 0-.5 .4v7.7M126.4 250.3l.2 .3 .3 .2h3.9M126.4 249.6h4.9"/>
<path d="M126.4 249.6v.7M127 241l.2-.4 .3-.2 2.7 .1 .3 .1 .2 .4M129.8 247.9h1.8v1h-1.8zM129.9 249.6v1.2M129.9 250.1h1.4M130.7 247.9v-3.8h-3.7v4.5h2.8M130.7 242.8h.7M131.3 250.3l-.2 .3-.3 .2M131.3 249.6v.7M131.4 242.8l.6 .3 .3 .7 .6 .2 .2 .6M131.4 242.8v-1.9a.46 .46 0 0 1 .5-.4 .46 .46 0 0 1 .4 .4v7.7M131.8 243.8v4.8"/>
<path d="M132 249.3l-.7 .3M132 249.3l-.7 1M132.3 248.6l-.3 .7M133.1 247.8l-.2 .6-.6 .2M133.1 244.6v3.2M148.9 248.6l.3 .7M149.2 249.3l.7 .3M149.3 249.3l.7 1M149.5 243.8v4.8M149.8 242.8l-.7 .4-.1 .6-.7 .2-.2 .6v3.2l.2 .6 .7 .2M149.8 242.8h.8M149.9 242.8l-.1-1.9a.46 .46 0 0 0-.4-.4 .46 .46 0 0 0-.5 .4l.1 7.7"/>
<path d="M149.9 250.3l.2 .3 .4 .2h3.8M150 249.6h4.8M150 249.6v.7M150.6 241l.1-.4 .4-.2 2.6 .1 .4 .1 .1 .4M153.4 247.9h1.7v1h-1.7zM153.5 249.6v1.2M153.5 250.1h1.3M154.2 247.9v-3.8h-3.6v4.5h2.8M154.2 242.8h.7M154.8 250.3l-.1 .3-.4 .2M154.8 249.6v.7M154.9 242.8l.7 .3 .3 .7 .5 .2 .3 .6v3.2l-.3 .6-.5 .2"/>
<path d="M155 242.8l-.1-1.9a.46 .46 0 0 1 .5-.4 .46 .46 0 0 1 .4 .4l.1 7.7M155.6 249.3l-.8 .3M155.6 249.3l-.8 1M155.8 248.6l-.2 .7M172.5 248.6l.3 .7M172.8 249.3l.7 .3M172.8 249.3l.7 1v-.7h4.9v.7l.7-1M173 248.6l.2 .4 .3 .1M173 243.8v4.8M173.4 240.9a.46 .46 0 0 0-.5-.4 .46 .46 0 0 0-.4 .4v7.7M173.4 240.9v1.9M173.5 250.3l.2 .3 .3 .2h3.9"/>
<path d="M173.5 243.3l-.3 .2-.2 .3M173.5 249.1h4.9M174.1 242.8a1.32 1.32 0 0 0-1.5 .6l-.1 .4-.6 .2-.2 .6v3.2l.2 .6 .6 .2M174.6 240.4l-.5 .6M174.6 240.5h2.7M176.9 247.9h1.8v1h-1.8zM177 250.1h1.4M177 249.6v1.2M177.3 240.4l.3 .2 .2 .4M177.8 247.9v-3.8h-3.7v4.5h2.8M177.8 242.8a1.32 1.32 0 0 1 1.5 .5l.1 .5M178.4 250.3l-.2 .3-.3 .2"/>
<path d="M178.4 243.3l.4 .2 .1 .3v4.8l-.1 .4-.4 .1M178.5 240.9a.46 .46 0 0 1 .4-.4 .46 .46 0 0 1 .5 .4M178.5 240.9v1.9M179.1 249.3l-.7 .3M179.4 248.6l-.3 .7M179.4 240.9v7.7l.6-.2 .2-.6v-3.2l-.2-.6-.6-.2"/>
<circle cx="109" cy="37" r="4.3"/>
<circle cx="109.1" cy="37" r="3"/>
</g>
<g font-size="5.3" fill="#231f20">
<text x="190.4" y="14.9">F</text>
<text x="187.8" y="275.7">103</text>
<text x="70.9" y="288.2">LEXUS LS 430 (EWD557E)</text>
</g>
<g font-size="3.2" fill="#231f20">
<text x="24.1" y="23.9">C21</text>
<text x="69.9" y="23.9">C22</text>
<text x="106.1" y="23.9">C23</text>
<text x="139.3" y="23.9">C24</text>
<text x="178.6" y="23.9">C25</text>
<text x="19.3" y="66">C26</text>
<text x="54.9" y="66">C27</text>
<text x="83.9" y="66">C28</text>
<text x="123.5" y="66">C29</text>
<text x="27.7" y="102.5">C30</text>
<text x="82.1" y="102.5">C31</text>
<text x="136.6" y="102.5">C32</text>
<text x="22.9" y="139.3">C33</text>
<text x="80.8" y="139.3">D 1</text>
<text x="143" y="139.3">D 2</text>
<text x="19.8" y="197">D 3</text>
<text x="55.4" y="197">D 4</text>
<text x="101.2" y="197">D 5</text>
<text x="143" y="197">D 6</text>
<text x="170.5" y="197">D 7</text>
<text x="16.1" y="233.7">D 8</text>
<text x="44.3" y="233.7">D 9</text>
<text x="71.9" y="233.7">D10</text>
<text x="100.2" y="233.7">D11</text>
<text x="125.9" y="233.7">D12</text>
<text x="149.5" y="233.7">D13</text>
<text x="173" y="233.7">D14</text>
</g>
<g font-size="2.8" fill="#231f20">
<text x="70.1" y="26.9">Black</text>
<text x="106.4" y="26.9">Black</text>
<text x="139.6" y="26.9">Black</text>
<text x="178.9" y="26.9">Black</text>
<text x="15" y="39.8">1</text>
<text x="19.1" y="40.6">2</text>
<text x="22.6" y="40.6">3</text>
<text x="26.2" y="40.6">4</text>
<text x="29.7" y="40.6">5</text>
<text x="33.3" y="40.6">6</text>
<text x="37.4" y="39.8">7</text>
<text x="108.2" y="38.1">1</text>
<text x="177.7" y="42">1</text>
<text x="183.8" y="42">2</text>
<text x="15" y="44.9">8</text>
<text x="19.1" y="45.2">9</text>
<text x="21.9" y="45.2">10</text>
<text x="25.5" y="45.2">11</text>
<text x="29" y="45.2">12</text>
<text x="32.6" y="45.2">13</text>
<text x="36.7" y="44.9">14</text>
<text x="64.7" y="45.6">1</text>
<text x="72" y="45.1">2</text>
<text x="79.3" y="45.6">3</text>
<text x="135.7" y="42.8">1</text>
<text x="141.5" y="42.8">2</text>
<text x="147.3" y="42.8">3</text>
<text x="123.8" y="69">Black</text>
<text x="14.4" y="82.6">1</text>
<text x="17.9" y="82.6">2</text>
<text x="21.5" y="82.6">3</text>
<text x="25" y="82.6">4</text>
<text x="28.6" y="82.6">5</text>
<text x="49.9" y="82.6">1</text>
<text x="53.5" y="82.6">2</text>
<text x="57" y="82.6">3</text>
<text x="60.6" y="82.6">4</text>
<text x="64.1" y="82.6">5</text>
<text x="84.8" y="79.9">1</text>
<text x="87.3" y="79.9">2</text>
<text x="108.6" y="80.9">1</text>
<text x="113.2" y="80.9">2</text>
<text x="117.3" y="81.6">3</text>
<text x="120.8" y="81.6">4</text>
<text x="124.4" y="81.6">5</text>
<text x="127.9" y="81.6">6</text>
<text x="131.5" y="81.6">7</text>
<text x="135.1" y="81.6">8</text>
<text x="138.6" y="81.6">9</text>
<text x="142" y="80.9">10</text>
<text x="107.9" y="86">11 12</text>
<text x="116.6" y="86.2">13</text>
<text x="120.1" y="86.2">14</text>
<text x="123.7" y="86.2">15</text>
<text x="127.2" y="86.2">16</text>
<text x="130.8" y="86.2">17</text>
<text x="134.3" y="86.2">18</text>
<text x="137.9" y="86.2">19</text>
<text x="142.1" y="86">20</text>
<text x="82.4" y="105.5">Black</text>
<text x="14.8" y="118.2">1</text>
<text x="18.9" y="118.2">2</text>
<text x="22.7" y="119">3</text>
<text x="26.3" y="119">4</text>
<text x="29.8" y="119">5 6</text>
<text x="36.9" y="119">7</text>
<text x="40.8" y="118.2">8</text>
<text x="44.8" y="118.2">9</text>
<text x="67.2" y="117.4">1</text>
<text x="71.8" y="117.4">2</text>
<text x="75.9" y="118.1">3</text>
<text x="79.4" y="118.1">4</text>
<text x="83" y="118.1">5</text>
<text x="86.5" y="118.1">6</text>
<text x="90.1" y="118.1">7</text>
<text x="93.7" y="118.1">8</text>
<text x="97.2" y="118.1">9</text>
<text x="100.6" y="117.4">10</text>
<text x="123.8" y="118.2">1</text>
<text x="127.8" y="118.2">2</text>
<text x="131.6" y="119">3</text>
<text x="135.2" y="119">4</text>
<text x="138.7" y="119">5</text>
<text x="142.3" y="119">6</text>
<text x="145.8" y="119">7</text>
<text x="149.7" y="118.2">8</text>
<text x="153.7" y="118.2">9</text>
<text x="14.1" y="123.3">10 11</text>
<text x="22" y="123.6">12 13 14 15 16</text>
<text x="40" y="123.3">17 18</text>
<text x="66.5" y="122.5">11 12</text>
<text x="75.1" y="122.7">13</text>
<text x="78.7" y="122.7">14</text>
<text x="82.3" y="122.7">15</text>
<text x="85.8" y="122.7">16</text>
<text x="89.4" y="122.7">17</text>
<text x="92.9" y="122.7">18</text>
<text x="96.5" y="122.7">19</text>
<text x="100.7" y="122.5">20</text>
<text x="123" y="123.3">10 11</text>
<text x="130.9" y="123.6">12 13 14 15 16</text>
<text x="148.9" y="123.3">17 18</text>
<text x="14.4" y="156">1</text>
<text x="17.9" y="156">2</text>
<text x="21.5" y="156">3</text>
<text x="25" y="156">4</text>
<text x="28.6" y="156">5</text>
<text x="32.1" y="156">6</text>
<text x="35.7" y="156">7</text>
<text x="129.7" y="155.1">1</text>
<text x="133.7" y="155.1">2</text>
<text x="137.5" y="155.8">3</text>
<text x="141.1" y="155.8">4</text>
<text x="144.6" y="155.8">5</text>
<text x="148.2" y="155.8">6</text>
<text x="151.8" y="155.8">7</text>
<text x="155.6" y="155.1">8</text>
<text x="159.7" y="155.1">9</text>
<text x="14.4" y="161.1">8</text>
<text x="17.9" y="161.1">9</text>
<text x="20.8" y="161.1">10</text>
<text x="24.3" y="161.1">11</text>
<text x="27.9" y="161.1">12</text>
<text x="31.4" y="161.1">13</text>
<text x="35" y="161.1">14</text>
<text x="128.9" y="160.2">10 11</text>
<text x="136.8" y="160.4">12 13 14 15 16</text>
<text x="154.8" y="160.2">17 18</text>
<text x="69.3" y="162.7">16 15 14 13 12 11 10 9</text>
<text x="70" y="170.3">8</text>
<text x="73.6" y="170.3">7</text>
<text x="77.1" y="170.3">6</text>
<text x="80.7" y="170.3">5</text>
<text x="84.2" y="170.3">4</text>
<text x="87.8" y="170.3">3</text>
<text x="91.4" y="170.3">2</text>
<text x="94.9" y="170.3">1</text>
<text x="142.8" y="200">Black</text>
<text x="170.3" y="200">Black</text>
<text x="14.4" y="213.6">1</text>
<text x="17.9" y="213.6">2</text>
<text x="21.5" y="213.6">3</text>
<text x="25" y="213.6">4</text>
<text x="28.6" y="213.6">5</text>
<text x="49.9" y="213.6">1</text>
<text x="53.5" y="213.6">2</text>
<text x="57" y="213.6">3</text>
<text x="60.6" y="213.6">4</text>
<text x="64.1" y="213.6">5</text>
<text x="85.1" y="213.6">1</text>
<text x="88.6" y="213.6">2</text>
<text x="92.2" y="213.6">3</text>
<text x="95.8" y="213.6">4</text>
<text x="99.3" y="213.6">5</text>
<text x="102.9" y="213.6">6</text>
<text x="106.4" y="213.6">7</text>
<text x="110" y="213.6">8</text>
<text x="113.5" y="213.6">9</text>
<text x="116.4" y="213.6">10</text>
<text x="119.9" y="213.6">11</text>
<text x="143.3" y="213.3">1 2</text>
<text x="170.8" y="213.3">1</text>
<text x="174.3" y="213.3">2</text>
<text x="14.4" y="218.7">6</text>
<text x="17.9" y="218.7">7</text>
<text x="21.5" y="218.7">8</text>
<text x="25" y="218.7">9</text>
<text x="27.9" y="218.7">10</text>
<text x="49.9" y="218.7">6</text>
<text x="53.5" y="218.7">7</text>
<text x="57" y="218.7">8</text>
<text x="60.6" y="218.7">9</text>
<text x="63.4" y="218.7">10</text>
<text x="84.4" y="218.7">12</text>
<text x="87.9" y="218.7">13</text>
<text x="91.5" y="218.7">14</text>
<text x="95" y="218.7">15</text>
<text x="98.6" y="218.7">16</text>
<text x="102.2" y="218.7">17</text>
<text x="105.7" y="218.7">18</text>
<text x="109.3" y="218.7">19</text>
<text x="112.9" y="218.7">20</text>
<text x="116.5" y="218.7">21</text>
<text x="120" y="218.7">22</text>
<text x="126.2" y="236.7">Black</text>
<text x="149.7" y="236.7">Black</text>
<text x="173.3" y="236.7">Black</text>
<text x="14.9" y="246.3">1</text>
<text x="20.6" y="246.3">2</text>
<text x="43.1" y="246.3">1</text>
<text x="48.8" y="246.3">2</text>
<text x="71.2" y="246.3">1</text>
<text x="76.9" y="246.3">2</text>
<text x="99.4" y="246.3">1</text>
<text x="105.1" y="246.3">2</text>
<text x="128.1" y="247.4">1</text>
<text x="151.6" y="247.4">1</text>
<text x="175.2" y="247.4">1</text>
</g>
</svg>
